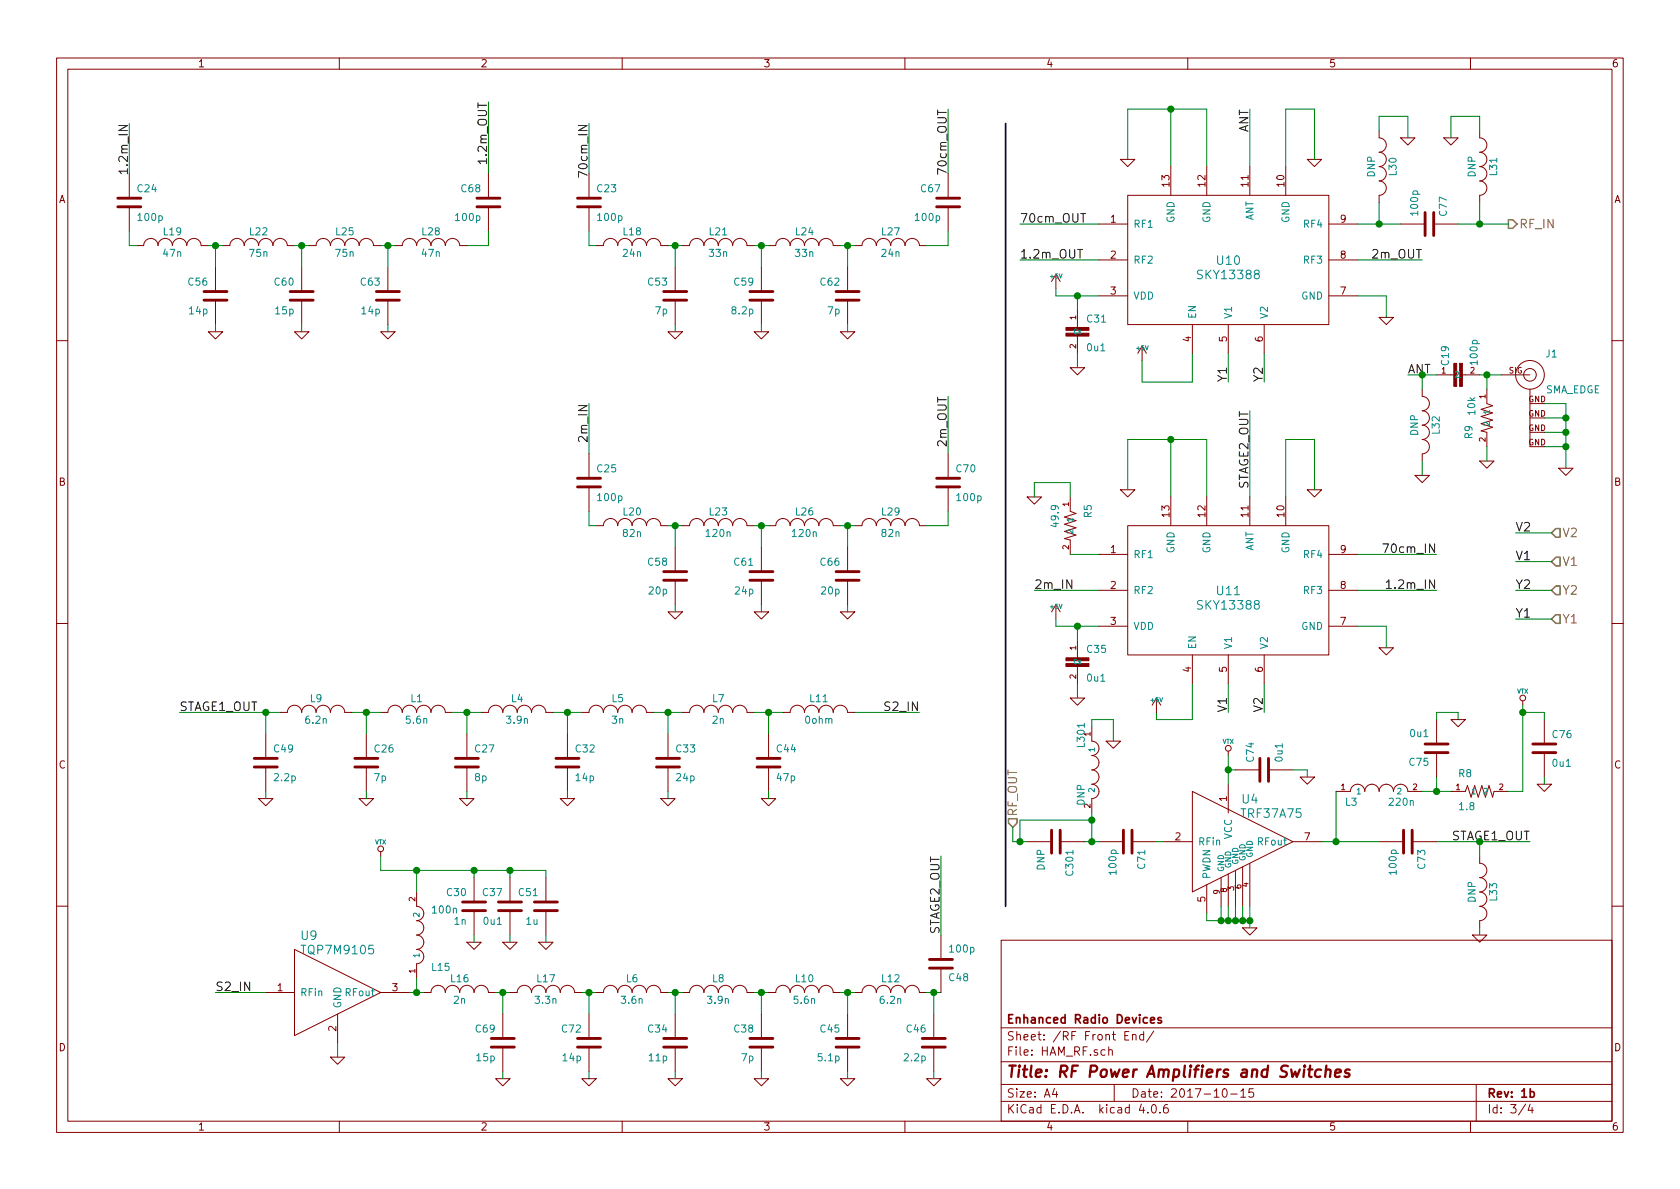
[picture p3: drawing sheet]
<svg xmlns="http://www.w3.org/2000/svg" width="297mm" height="210mm" viewBox="0 0 297 210" stroke-linecap="round" stroke-linejoin="round" font-family="sans-serif">
<g fill="none" stroke="#840000" stroke-width=".18">
<path d="M10 10.3h277v189.9h-277zM12 12.2h273v186.1h-273zM60 10.3v1.9M110 10.3v1.9M160 10.3v1.9M210 10.3v1.9M260 10.3v1.9M22.9 30.7v4.3M22.9 36.6v4.3M86.4 30.7v4.3M86.4 36.6v4.3M104.1 30.7v4.3"/>
<path d="M104.1 36.6v4.3M167.6 30.7v4.3M167.6 36.6v4.3M194.3 39.6h5.1M198.1 28.2h2.6l-1.3 1.3zM199.4 34.5h35.5v22.9h-35.5zM207 29.5v5M213.4 29.5v5M221 29.5v5M227.3 29.5v5M231.1 28.2h2.6l-1.3 1.3zM234.9 39.6h5.1"/>
<path d="M243.8 23.1v1.3a1.27 1.27 0 0 1 1.3 1.2 1.27 1.27 0 0 1-1.3 1.3 1.27 1.27 0 0 1 1.3 1.3 1.27 1.27 0 0 1-1.3 1.3 1.27 1.27 0 0 1 1.3 1.2 1.27 1.27 0 0 1-1.3 1.3 1.27 1.27 0 0 1 1.3 1.3 1.27 1.27 0 0 1-1.3 1.2v1.3M247.6 24.4h2.6l-1.3 1.2zM247.6 39.6h4.4M253.5 39.6h4.3M255.3 24.4h2.5l-1.3 1.2zM261.6 23.1v1.3a1.27 1.27 0 0 1 1.3 1.2 1.27 1.27 0 0 1-1.3 1.3 1.27 1.27 0 0 1 1.3 1.3 1.27 1.27 0 0 1-1.3 1.3 1.27 1.27 0 0 1 1.3 1.2 1.27 1.27 0 0 1-1.3 1.3 1.27 1.27 0 0 1 1.3 1.3 1.27 1.27 0 0 1-1.3 1.2v1.3M24.1 43.4h1.3a1.27 1.27 0 0 1 1.3-1.2 1.27 1.27 0 0 1 1.2 1.2 1.27 1.27 0 0 1 1.3-1.2 1.27 1.27 0 0 1 1.3 1.2 1.27 1.27 0 0 1 1.2-1.2 1.27 1.27 0 0 1 1.3 1.2 1.27 1.27 0 0 1 1.3-1.2 1.27 1.27 0 0 1 1.3 1.2h1.2M36.8 58.7h2.6l-1.3 1.2zM38.1 47.2v4.4M38.1 53.1v4.3M39.4 43.4h1.2a1.27 1.27 0 0 1 1.3-1.2 1.27 1.27 0 0 1 1.3 1.2 1.27 1.27 0 0 1 1.2-1.2 1.27 1.27 0 0 1 1.3 1.2 1.27 1.27 0 0 1 1.3-1.2 1.27 1.27 0 0 1 1.3 1.2 1.27 1.27 0 0 1 1.2-1.2 1.27 1.27 0 0 1 1.3 1.2h1.3M52.1 58.7h2.5l-1.3 1.2z"/>
<path d="M53.3 47.2v4.4M53.3 53.1v4.3M54.6 43.4h1.3a1.27 1.27 0 0 1 1.2-1.2 1.27 1.27 0 0 1 1.3 1.2 1.27 1.27 0 0 1 1.3-1.2 1.27 1.27 0 0 1 1.3 1.2 1.27 1.27 0 0 1 1.2-1.2 1.27 1.27 0 0 1 1.3 1.2 1.27 1.27 0 0 1 1.3-1.2 1.27 1.27 0 0 1 1.2 1.2h1.3M67.3 58.7h2.5l-1.2 1.2zM68.6 47.2v4.4M68.6 53.1v4.3M69.8 43.4h1.3a1.27 1.27 0 0 1 1.3-1.2 1.27 1.27 0 0 1 1.3 1.2 1.27 1.27 0 0 1 1.2-1.2 1.27 1.27 0 0 1 1.3 1.2 1.27 1.27 0 0 1 1.3-1.2 1.27 1.27 0 0 1 1.2 1.2 1.27 1.27 0 0 1 1.3-1.2 1.27 1.27 0 0 1 1.3 1.2h1.2M105.4 43.4h1.3a1.27 1.27 0 0 1 1.2-1.2 1.27 1.27 0 0 1 1.3 1.2 1.27 1.27 0 0 1 1.3-1.2 1.27 1.27 0 0 1 1.3 1.2 1.27 1.27 0 0 1 1.2-1.2 1.27 1.27 0 0 1 1.3 1.2 1.27 1.27 0 0 1 1.3-1.2 1.27 1.27 0 0 1 1.2 1.2h1.3M118.1 58.7h2.5l-1.2 1.2zM119.4 47.2v4.4M119.4 53.1v4.3M120.6 43.4h1.3a1.27 1.27 0 0 1 1.3-1.2 1.27 1.27 0 0 1 1.3 1.2 1.27 1.27 0 0 1 1.2-1.2 1.27 1.27 0 0 1 1.3 1.2 1.27 1.27 0 0 1 1.3-1.2 1.27 1.27 0 0 1 1.2 1.2 1.27 1.27 0 0 1 1.3-1.2 1.27 1.27 0 0 1 1.3 1.2h1.2"/>
<path d="M133.3 58.7h2.6l-1.3 1.2zM134.6 47.2v4.4M134.6 53.1v4.3M135.9 43.4h1.3a1.27 1.27 0 0 1 1.2-1.2 1.27 1.27 0 0 1 1.3 1.2 1.27 1.27 0 0 1 1.3-1.2 1.27 1.27 0 0 1 1.2 1.2 1.27 1.27 0 0 1 1.3-1.2 1.27 1.27 0 0 1 1.3 1.2 1.27 1.27 0 0 1 1.2-1.2 1.27 1.27 0 0 1 1.3 1.2h1.3M148.6 58.7h2.5l-1.2 1.2zM149.9 47.2v4.4M149.9 53.1v4.3M151.1 43.4h1.3a1.27 1.27 0 0 1 1.3-1.2 1.27 1.27 0 0 1 1.2 1.2 1.27 1.27 0 0 1 1.3-1.2 1.27 1.27 0 0 1 1.3 1.2 1.27 1.27 0 0 1 1.2-1.2 1.27 1.27 0 0 1 1.3 1.2 1.27 1.27 0 0 1 1.3-1.2 1.27 1.27 0 0 1 1.3 1.2h1.2M186.7 48.5l-.8 1.3M186.7 48.5v2.5M186.7 48.5l.8 1.3M190.5 54.9v3"/>
<path d="M190.5 59.4v3.1M194.3 46h5.1M194.3 52.3h5.1M210.8 57.4v5.1M217.2 57.4v5.1M223.5 57.4v5.1M234.9 46h5.1M234.9 52.3h5.1M243.8 56.1h2.6l-1.3 1.3zM10 60.2h2M189.2 65h2.6l-1.3 1.3zM201.9 61.2l-.7 1.3"/>
<path d="M201.9 61.2v2.5M201.9 61.2l.8 1.3M251.5 68.8v1.3a1.27 1.27 0 0 1 1.2 1.3 1.27 1.27 0 0 1-1.2 1.2 1.27 1.27 0 0 1 1.2 1.3 1.27 1.27 0 0 1-1.2 1.3 1.27 1.27 0 0 1 1.2 1.2 1.27 1.27 0 0 1-1.2 1.3 1.27 1.27 0 0 1 1.2 1.3 1.27 1.27 0 0 1-1.2 1.3v1.2M254 66.3h3M258.6 66.3h3M262.9 68.8v2.6l1 .3-2 .7 2 .6-2 .7 2 .6-2 .6 2 .7-2 .6 1 .2v2.6M265.4 66.3h5.1M270.5 68.8v10.2h2.5M270.5 76.4h2.5M270.5 73.9h2.5M270.5 71.4h2.5M285 60.2h2"/>
<path d="M104.1 80.3v4.3M104.1 86.1v4.3M105.4 93h1.3a1.27 1.27 0 0 1 1.2-1.3 1.27 1.27 0 0 1 1.3 1.3 1.27 1.27 0 0 1 1.3-1.3 1.27 1.27 0 0 1 1.3 1.3 1.27 1.27 0 0 1 1.2-1.3 1.27 1.27 0 0 1 1.3 1.3 1.27 1.27 0 0 1 1.3-1.3 1.27 1.27 0 0 1 1.2 1.3h1.3M119.4 96.8v4.3M120.6 93h1.3a1.27 1.27 0 0 1 1.3-1.3 1.27 1.27 0 0 1 1.3 1.3 1.27 1.27 0 0 1 1.2-1.3 1.27 1.27 0 0 1 1.3 1.3 1.27 1.27 0 0 1 1.3-1.3 1.27 1.27 0 0 1 1.2 1.3 1.27 1.27 0 0 1 1.3-1.3 1.27 1.27 0 0 1 1.3 1.3h1.2M134.6 96.8v4.3M135.9 93h1.3a1.27 1.27 0 0 1 1.2-1.3 1.27 1.27 0 0 1 1.3 1.3 1.27 1.27 0 0 1 1.3-1.3 1.27 1.27 0 0 1 1.2 1.3 1.27 1.27 0 0 1 1.3-1.3 1.27 1.27 0 0 1 1.3 1.3 1.27 1.27 0 0 1 1.2-1.3 1.27 1.27 0 0 1 1.3 1.3h1.3M149.9 96.8v4.3M151.1 93h1.3a1.27 1.27 0 0 1 1.3-1.3 1.27 1.27 0 0 1 1.2 1.3 1.27 1.27 0 0 1 1.3-1.3 1.27 1.27 0 0 1 1.3 1.3 1.27 1.27 0 0 1 1.2-1.3 1.27 1.27 0 0 1 1.3 1.3 1.27 1.27 0 0 1 1.3-1.3 1.27 1.27 0 0 1 1.3 1.3h1.2M167.6 80.3v4.3M167.6 86.1v4.3M181.6 87.9h2.5l-1.2 1.2z"/>
<path d="M189.2 87.9v2.5l1 .4-2 .6 2 .7-2 .6 2 .6-2 .7 2 .6-2 .6 1 .3v2.5M194.3 98h5.1M198.1 86.6h2.6l-1.3 1.3zM199.4 93h35.5v22.8h-35.5zM207 87.9v5.1M213.4 87.9v5.1M221 87.9v5.1M227.3 87.9v5.1M231.1 86.6h2.6l-1.3 1.3zM234.9 98h5.1M250.2 84.1h2.5l-1.2 1.2zM261.6 81.5h2.6l-1.3 1.3z"/>
<path d="M275.6 82.8h2.5l-1.2 1.3zM10 110.3h2M118.1 108.2h2.5l-1.2 1.3zM119.4 102.6v4.3M133.3 108.2h2.6l-1.3 1.3zM134.6 102.6v4.3M148.6 108.2h2.5l-1.2 1.3zM149.9 102.6v4.3M186.7 106.9v2.6M186.7 106.9l-.8 1.3M186.7 106.9l.8 1.3M190.5 113.3v3"/>
<path d="M190.5 117.9v3M194.3 104.4h5.1M194.3 110.7h5.1M210.8 115.8v5.1M217.2 115.8v5.1M223.5 115.8v5.1M234.9 104.4h5.1M234.9 110.7h5.1M243.8 114.5h2.6l-1.3 1.3zM285 110.3h2M47 129.8v4.3M47 135.6v4.3"/>
<path d="M49.5 126h1.3a1.27 1.27 0 0 1 1.3-1.3 1.27 1.27 0 0 1 1.2 1.3 1.27 1.27 0 0 1 1.3-1.3 1.27 1.27 0 0 1 1.3 1.3 1.27 1.27 0 0 1 1.2-1.3 1.27 1.27 0 0 1 1.3 1.3 1.27 1.27 0 0 1 1.3-1.3 1.27 1.27 0 0 1 1.3 1.3h1.2M64.8 129.8v4.3M64.8 135.6v4.3M67.3 126h1.3a1.27 1.27 0 0 1 1.2-1.3 1.27 1.27 0 0 1 1.3 1.3 1.27 1.27 0 0 1 1.3-1.3 1.27 1.27 0 0 1 1.3 1.3 1.27 1.27 0 0 1 1.2-1.3 1.27 1.27 0 0 1 1.3 1.3 1.27 1.27 0 0 1 1.3-1.3 1.27 1.27 0 0 1 1.2 1.3h1.3M82.5 129.8v4.3M82.5 135.6v4.3M85.1 126h1.3a1.27 1.27 0 0 1 1.2-1.3 1.27 1.27 0 0 1 1.3 1.3 1.27 1.27 0 0 1 1.3-1.3 1.27 1.27 0 0 1 1.2 1.3 1.27 1.27 0 0 1 1.3-1.3 1.27 1.27 0 0 1 1.3 1.3 1.27 1.27 0 0 1 1.2-1.3 1.27 1.27 0 0 1 1.3 1.3h1.3M100.3 129.8v4.3M100.3 135.6v4.3M102.9 126h1.2a1.27 1.27 0 0 1 1.3-1.3 1.27 1.27 0 0 1 1.3 1.3 1.27 1.27 0 0 1 1.2-1.3 1.27 1.27 0 0 1 1.3 1.3 1.27 1.27 0 0 1 1.3-1.3 1.27 1.27 0 0 1 1.3 1.3 1.27 1.27 0 0 1 1.2-1.3 1.27 1.27 0 0 1 1.3 1.3h1.3M118.1 129.8v4.3M118.1 135.6v4.3"/>
<path d="M120.6 126h1.3a1.27 1.27 0 0 1 1.3-1.3 1.27 1.27 0 0 1 1.3 1.3 1.27 1.27 0 0 1 1.2-1.3 1.27 1.27 0 0 1 1.3 1.3 1.27 1.27 0 0 1 1.3-1.3 1.27 1.27 0 0 1 1.2 1.3 1.27 1.27 0 0 1 1.3-1.3 1.27 1.27 0 0 1 1.3 1.3h1.2M135.9 129.8v4.3M135.9 135.6v4.3M138.4 126h1.3a1.27 1.27 0 0 1 1.3-1.3 1.27 1.27 0 0 1 1.2 1.3 1.27 1.27 0 0 1 1.3-1.3 1.27 1.27 0 0 1 1.3 1.3 1.27 1.27 0 0 1 1.2-1.3 1.27 1.27 0 0 1 1.3 1.3 1.27 1.27 0 0 1 1.3-1.3 1.27 1.27 0 0 1 1.3 1.3h1.2M189.2 123.4h2.6l-1.3 1.3zM193 128.5v2.6a1.27 1.27 0 0 1 1.3 1.2 1.27 1.27 0 0 1-1.3 1.3 1.27 1.27 0 0 1 1.3 1.3 1.27 1.27 0 0 1-1.3 1.2 1.27 1.27 0 0 1 1.3 1.3 1.27 1.27 0 0 1-1.3 1.3 1.27 1.27 0 0 1 1.3 1.2 1.27 1.27 0 0 1-1.3 1.3v2.6M195.6 131.1h2.5l-1.3 1.2zM204.5 123.4l-.8 1.3M204.5 123.4v2.6M204.5 123.4l.7 1.3M210.8 139.9l17.8 8.9-17.8 8.9zM217.2 132.8v.8"/>
<path d="M217.2 138.7v5.1M218.4 136.1h4.4M224.3 136.1h4.3M229.9 137.4h2.5l-1.3 1.3zM236.2 139.9h2.6a1.27 1.27 0 0 1 1.2-1.2 1.27 1.27 0 0 1 1.3 1.2 1.27 1.27 0 0 1 1.3-1.2 1.27 1.27 0 0 1 1.2 1.2 1.27 1.27 0 0 1 1.3-1.2 1.27 1.27 0 0 1 1.3 1.2 1.27 1.27 0 0 1 1.2-1.2 1.27 1.27 0 0 1 1.3 1.2h2.6M254 127.2v4.4M254 133.1v4.3M256.5 127.2h2.6l-1.3 1.3zM256.5 139.9h2.6l.4-1 .6 2.1 .6-2.1 .7 2.1 .6-2.1 .6 2.1 .7-2.1 .6 2.1 .3-1.1h2.5M269.2 123.9v.8M271.8 138.7h2.5l-1.3 1.2zM273 127.2v4.4"/>
<path d="M273 133.1v4.3M45.7 141.2h2.6l-1.3 1.3zM63.5 141.2h2.5l-1.2 1.3zM67.3 150.6v.8M73.7 157.7v2.6a1.27 1.27 0 0 1 1.2 1.2 1.27 1.27 0 0 1-1.2 1.3 1.27 1.27 0 0 1 1.2 1.3 1.27 1.27 0 0 1-1.2 1.2 1.27 1.27 0 0 1 1.2 1.3 1.27 1.27 0 0 1-1.2 1.3 1.27 1.27 0 0 1 1.2 1.3 1.27 1.27 0 0 1-1.2 1.2v2.6M81.3 141.2h2.5l-1.3 1.3zM83.8 155.2v4.3M90.2 155.2v4.3M96.5 155.2v4.3M99.1 141.2h2.5l-1.3 1.3zM116.8 141.2h2.6l-1.3 1.3zM134.6 141.2h2.6l-1.3 1.3z"/>
<path d="M181.6 148.8h4.3M187.5 148.8h4.3M194.3 148.8h4.3M200.2 148.8h4.3M205.7 148.8h5.1M213.4 156.5v5M215.9 155.2v5.1M217.2 154.6v5.7M218.4 153.9v6.4M219.7 153.3v7M221 152.7v7.6M228.6 148.8h5.1"/>
<path d="M243.8 148.8h4.4M249.7 148.8h4.3M261.6 151.4v1.2a1.27 1.27 0 0 1 1.3 1.3 1.27 1.27 0 0 1-1.3 1.3 1.27 1.27 0 0 1 1.3 1.3 1.27 1.27 0 0 1-1.3 1.2 1.27 1.27 0 0 1 1.3 1.3 1.27 1.27 0 0 1-1.3 1.3 1.27 1.27 0 0 1 1.3 1.2 1.27 1.27 0 0 1-1.3 1.3v1.3M10 160.2h2M47 175.5h5.1M52.1 167.9l15.2 7.6-15.2 7.6zM59.7 179.3v5.1M67.3 175.5h5.1M74.9 175.5h1.3a1.27 1.27 0 0 1 1.3-1.3 1.27 1.27 0 0 1 1.2 1.3 1.27 1.27 0 0 1 1.3-1.3 1.27 1.27 0 0 1 1.3 1.3 1.27 1.27 0 0 1 1.2-1.3 1.27 1.27 0 0 1 1.3 1.3 1.27 1.27 0 0 1 1.3-1.3 1.27 1.27 0 0 1 1.3 1.3h1.2M82.5 166.6h2.6l-1.3 1.3zM83.8 161v4.3M88.9 166.6h2.5l-1.2 1.3z"/>
<path d="M88.9 179.3v4.3M90.2 175.5h1.2a1.27 1.27 0 0 1 1.3-1.3 1.27 1.27 0 0 1 1.3 1.3 1.27 1.27 0 0 1 1.2-1.3 1.27 1.27 0 0 1 1.3 1.3 1.27 1.27 0 0 1 1.3-1.3 1.27 1.27 0 0 1 1.3 1.3 1.27 1.27 0 0 1 1.2-1.3 1.27 1.27 0 0 1 1.3 1.3h1.3M90.2 161v4.3M95.2 166.6h2.6l-1.3 1.3zM96.5 161v4.3M104.1 179.3v4.3M105.4 175.5h1.3a1.27 1.27 0 0 1 1.2-1.3 1.27 1.27 0 0 1 1.3 1.3 1.27 1.27 0 0 1 1.3-1.3 1.27 1.27 0 0 1 1.3 1.3 1.27 1.27 0 0 1 1.2-1.3 1.27 1.27 0 0 1 1.3 1.3 1.27 1.27 0 0 1 1.3-1.3 1.27 1.27 0 0 1 1.2 1.3h1.3M119.4 179.3v4.3M120.6 175.5h1.3a1.27 1.27 0 0 1 1.3-1.3 1.27 1.27 0 0 1 1.3 1.3 1.27 1.27 0 0 1 1.2-1.3 1.27 1.27 0 0 1 1.3 1.3 1.27 1.27 0 0 1 1.3-1.3 1.27 1.27 0 0 1 1.2 1.3 1.27 1.27 0 0 1 1.3-1.3 1.27 1.27 0 0 1 1.3 1.3h1.2M134.6 179.3v4.3M135.9 175.5h1.3a1.27 1.27 0 0 1 1.2-1.3 1.27 1.27 0 0 1 1.3 1.3 1.27 1.27 0 0 1 1.3-1.3 1.27 1.27 0 0 1 1.2 1.3 1.27 1.27 0 0 1 1.3-1.3 1.27 1.27 0 0 1 1.3 1.3 1.27 1.27 0 0 1 1.2-1.3 1.27 1.27 0 0 1 1.3 1.3h1.3M149.9 179.3v4.3"/>
<path d="M151.1 175.5h1.3a1.27 1.27 0 0 1 1.3-1.3 1.27 1.27 0 0 1 1.2 1.3 1.27 1.27 0 0 1 1.3-1.3 1.27 1.27 0 0 1 1.3 1.3 1.27 1.27 0 0 1 1.2-1.3 1.27 1.27 0 0 1 1.3 1.3 1.27 1.27 0 0 1 1.3-1.3 1.27 1.27 0 0 1 1.3 1.3h1.2M165.1 179.3v4.3M166.4 165.3v4.4M166.4 171.2v4.3M177 166.3h108v32h-108zM219.7 164.1h2.5l-1.2 1.2zM260.3 165.3h2.6l-1.3 1.3zM285 160.2h2M58.4 186.9h2.6l-1.3 1.3zM60 198.3v1.9M87.6 190.7h2.6l-1.3 1.3zM88.9 185.2v4.3"/>
<path d="M102.9 190.7h2.5l-1.3 1.3zM104.1 185.2v4.3M110 198.3v1.9M118.1 190.7h2.5l-1.2 1.3zM119.4 185.2v4.3M133.3 190.7h2.6l-1.3 1.3zM134.6 185.2v4.3M148.6 190.7h2.5l-1.2 1.3zM149.9 185.2v4.3M160 198.3v1.9M163.8 190.7h2.6l-1.3 1.3zM165.1 185.2v4.3"/>
<path d="M177 194.8h108M177 191.8h108M177 187.8h108M177 181.8h108M186.4 192.5l-.3 1h.9M186.8 193v1M196 185.7l.2-.1 .4 .1 .1 .9M196 185.1v1.5M197 191.8v3M198.9 183.1h.5M199.6 182.4h-.7v1.5h.7M200.2 183.1l.2-.2 .4 .1 .1 .9"/>
<path d="M200.2 182.9v1M201.8 195.2l-.4 1.1h1M202.2 183l-.4-.1-.3 .3 .1 .6 .2 .1 .4-.1M202.2 182.4v1.5M202.9 196.7v.1M203.8 195.4l.1-.1a.81 .81 0 0 1 .6 .6 .81 .81 0 0 1-.3 .8l-.1 .1a.8 .8 0 0 1-.6-.6 .8 .8 0 0 1 .3-.8zM204 182.3l-1.3 2M205.1 196.7v.1M206.4 195.3a.59 .59 0 0 0-.7 .7l.1 .7 .2 .1 .5-.1 .1-.5-.2-.2-.4-.1-.3 .3M210 198.3v1.9M216.3 192.7l.2-.2a.81 .81 0 0 1 .6 .6 .81 .81 0 0 1-.3 .8l-.2 .1a.79 .79 0 0 1-.3-1.3zM217.6 193.5h1.1"/>
<path d="M219.4 193l.4-.5v1.5M219.4 194h.8M221.6 192.5h-.7l-.1 .7 .2-.1 .5 .1 .2 .2-.1 .5-.2 .1-.6-.1M260 198.3v1.9M261 191.8v6.5M269.7 195.2l-1.2 2M270.5 195.2l-.3 1.1h.9M270.9 195.8v1"/>
<circle cx="270.5" cy="66.3" r="2.54"/>
<circle cx="270.5" cy="66.3" r="1.12"/>
<circle cx="217.2" cy="132.3" r=".51"/>
<circle cx="269.2" cy="123.4" r=".51"/>
<circle cx="67.3" cy="150.1" r=".51"/>
</g>
<path d="M203.4 180.4l.7-.1v-.3l-.4-.1-.3 .2 .1 .7h.6M205.3 180a.37 .37 0 0 0-.6 .1l.1 .3 .5 .1 .1 .1-.2 .3-.5-.1M270.6 193.1l.4-.1 .3 .3-.2 .6h-.5" fill="none" stroke="#840000" stroke-width=".3"/>
<path d="M233.6 189.2a.7 .7 0 0 0-1 .3v.8l.2 .1 .6-.1M234.4 189.3a.52 .52 0 0 1 .9 .1l-.1 1M234.5 188.4l-.2 2M236.1 189.8l1-.2-.1-.4h-.8l-.2 1 .3 .2 .6-.1M238.6 189.2l-.4-.1-.4 .4 .3 .3 .4 .1 .1 .3-.1 .1-.2 .1-.6-.1" fill="none" stroke="#840000" stroke-width=".41"/>
<path d="M266.7 38.9h.8l.7 .7-.7 .8h-.8zM274.3 99.3l.8-.8h.7v1.6h-.7zM274.3 94.2l.8-.7h.7v1.5h-.7zM275.1 108.7h.7v1.5h-.7l-.8-.7zM275.1 103.6h.7v1.6h-.7l-.8-.8zM178.3 144.8h1.5v.7l-.7 .8-.8-.8z" fill="none" stroke="#848400" stroke-width=".25"/>
<g fill="#008400" stroke="#008400" stroke-width=".25">
<circle cx="276.9" cy="76.4" r=".51"/>
<circle cx="276.9" cy="73.9" r=".51"/>
<circle cx="276.9" cy="79" r=".51"/>
<circle cx="236.2" cy="148.8" r=".51"/>
<circle cx="47" cy="126" r=".51"/>
<circle cx="104.1" cy="175.5" r=".51"/>
<circle cx="88.9" cy="175.5" r=".51"/>
<circle cx="73.7" cy="153.9" r=".51"/>
<circle cx="73.7" cy="175.5" r=".51"/>
<circle cx="207" cy="19.3" r=".51"/>
<circle cx="190.5" cy="52.3" r=".51"/>
<circle cx="190.5" cy="110.7" r=".51"/>
<circle cx="207" cy="77.7" r=".51"/>
<circle cx="134.6" cy="43.4" r=".51"/>
<circle cx="149.9" cy="43.4" r=".51"/>
<circle cx="119.4" cy="43.4" r=".51"/>
<circle cx="83.8" cy="153.9" r=".51"/>
<circle cx="90.2" cy="153.9" r=".51"/>
<circle cx="53.3" cy="43.4" r=".51"/>
<circle cx="68.6" cy="43.4" r=".51"/>
<circle cx="38.1" cy="43.4" r=".51"/>
<circle cx="134.6" cy="93" r=".51"/>
<circle cx="149.9" cy="93" r=".51"/>
<circle cx="119.4" cy="93" r=".51"/>
<circle cx="217.2" cy="136.1" r=".51"/>
<circle cx="254" cy="139.9" r=".51"/>
<circle cx="269.2" cy="126" r=".51"/>
<circle cx="243.8" cy="39.6" r=".51"/>
<circle cx="261.6" cy="39.6" r=".51"/>
<circle cx="251.5" cy="66.3" r=".51"/>
<circle cx="262.9" cy="66.3" r=".51"/>
<circle cx="221" cy="162.8" r=".51"/>
<circle cx="215.9" cy="162.8" r=".51"/>
<circle cx="217.2" cy="162.8" r=".51"/>
<circle cx="218.4" cy="162.8" r=".51"/>
<circle cx="219.7" cy="162.8" r=".51"/>
<circle cx="180.3" cy="148.8" r=".51"/>
<circle cx="193" cy="148.8" r=".51"/>
<circle cx="193" cy="145" r=".51"/>
<circle cx="134.6" cy="175.5" r=".51"/>
<circle cx="119.4" cy="175.5" r=".51"/>
<circle cx="165.1" cy="175.5" r=".51"/>
<circle cx="149.9" cy="175.5" r=".51"/>
<circle cx="64.8" cy="126" r=".51"/>
<circle cx="82.6" cy="126" r=".51"/>
<circle cx="100.3" cy="126" r=".51"/>
<circle cx="118.1" cy="126" r=".51"/>
<circle cx="135.9" cy="126" r=".51"/>
</g>
<g fill="none" stroke="#008400" stroke-width=".18">
<path d="M86.4 18v12.7M167.6 19.3v11.4M207 19.3v10.2M221 19.3v10.2M22.9 21.8v8.9M104.1 21.8v8.9M180.3 39.6h14M199.4 28.2v-8.9h14v10.2M232.4 28.2v-8.9h-5.1v10.2M240 39.6h7.6M243.8 23.1v-2.5h5.1v3.8M243.8 35.8v3.8"/>
<path d="M257.8 39.6h8.9M261.6 23.1v-2.5h-5.1v3.8M261.6 35.8v3.8M22.9 40.9v2.5h1.2M36.8 43.4h2.6M38.1 43.4v3.8M38.1 57.4v1.3M52.1 43.4h2.5M53.3 43.4v3.8M53.3 57.4v1.3M67.3 43.4h2.5M68.6 43.4v3.8"/>
<path d="M68.6 57.4v1.3M86.4 40.9v2.5h-3.9M104.1 40.9v2.5h1.3M118.1 43.4h2.5M119.4 43.4v3.8M119.4 57.4v1.3M133.3 43.4h2.6M134.6 43.4v3.8M134.6 57.4v1.3M148.6 43.4h2.5M149.9 43.4v3.8M149.9 57.4v1.3"/>
<path d="M167.6 40.9v2.5h-3.8M180.3 46h14M186.7 51v1.3h7.6M190.5 52.3v2.6M240 46h11.5M240 52.3h5.1v3.8M104.1 71.4v8.9M167.6 70.1v10.2M190.5 62.5v2.5M207 77.7v10.2M210.8 62.5v5.1h-8.9v-3.9M217.2 62.5v5.1"/>
<path d="M221 72.6v15.3M223.5 62.5v5.1M248.9 66.3h5.1M251.5 66.3v2.5M261.6 66.3h3.8M262.9 66.3v2.5M262.9 79v2.5M273 76.4h3.9M273 71.4h3.9v11.4M273 73.9h3.9M273 79h3.9M104.1 90.4v2.6h1.3"/>
<path d="M118.1 93h2.5M119.4 93v3.8M133.3 93h2.6M134.6 93v3.8M148.6 93h2.5M149.9 93v3.8M167.6 90.4v2.6h-3.8M182.9 87.9v-2.6h6.3v2.6M189.2 98h5.1M199.4 86.6v-8.9h14v10.2M232.4 86.6v-8.9h-5.1v10.2M240 98h14"/>
<path d="M251.5 81.5v2.6M268 94.2h6.3M268 99.3h6.3M119.4 106.9v1.3M134.6 106.9v1.3M149.9 106.9v1.3M182.9 104.4h11.4M186.7 109.5v1.2h7.6M190.5 110.7v2.6M240 110.7h5.1v3.8M240 104.4h14M268 104.4h6.3"/>
<path d="M268 109.5h6.3M31.7 126h17.8M47 126v3.8M47 139.9v1.3M62.2 126h5.1M64.8 126v3.8M64.8 139.9v1.3M80 126h5.1M82.5 126v3.8M82.5 139.9v1.3M97.8 126h5.1M100.3 126v3.8"/>
<path d="M100.3 139.9v1.3M115.6 126h5M118.1 126v3.8M118.1 139.9v1.3M133.3 126h5.1M135.9 126v3.8M135.9 139.9v1.3M151.1 126h11.5M190.5 120.9v2.5M193 128.5v-1.3h3.8v3.9M210.8 120.9v6.3h-6.3v-1.2M217.2 120.9v5.1"/>
<path d="M217.2 133.6v5.1M217.2 136.1h1.2M223.5 120.9v5.1M228.6 136.1h2.5v1.3M236.2 139.9v8.9M251.5 139.9h5M254 127.2v-1.2h3.8v1.2M254 137.4v2.5M269.2 126h3.8v1.2M269.2 124.7v15.2h-2.5M273 137.4v1.3M67.3 151.4v2.5h29.2v1.3"/>
<path d="M73.7 153.9v3.8M83.8 153.9v1.3M90.2 153.9v1.3M166.4 151.4v13.9M179.1 146.3v2.5h2.5M191.8 148.8h2.5M193 145h-12.7v3.8M193 143.8v5M204.5 148.8h1.2M233.7 148.8h10.1M254 148.8h16.5M261.6 148.8v2.6"/>
<path d="M38.1 175.5h8.9M72.4 175.5h2.5M73.7 173v2.5M83.8 165.3v1.3M87.6 175.5h2.6M88.9 175.5v3.8M90.2 165.3v1.3M96.5 165.3v1.3M102.9 175.5h2.5M104.1 175.5v3.8M118.1 175.5h2.5M119.4 175.5v3.8"/>
<path d="M133.3 175.5h2.6M134.6 175.5v3.8M148.6 175.5h2.5M149.9 175.5v3.8M163.8 175.5h2.6M165.1 175.5v3.8M213.4 161.5v1.3h7.6M215.9 160.3v2.5M217.2 160.3v2.5M218.4 160.3v2.5M219.7 160.3v2.5M221 160.3v3.8"/>
<path d="M261.6 164.1v1.2M59.7 184.4v2.5M88.9 189.5v1.2M104.1 189.5v1.2M119.4 189.5v1.2M134.6 189.5v1.2M149.9 189.5v1.2M165.1 189.5v1.2"/>
</g>
<g fill="#840000" stroke="#840000" stroke-width=".18">
<path d="M258.1 64.3h.5v4h-.5z"/>
<path d="M257 64.3h.6v4h-.6z"/>
<path d="M188.5 58.9h4v.5h-4z"/>
<path d="M188.5 57.9h4v.5h-4z"/>
<path d="M188.5 117.3h4v.6h-4z"/>
<path d="M188.5 116.3h4v.5h-4z"/>
</g>
<g fill="none" stroke="#840000" stroke-width=".51">
<path d="M20.8 36.6h4.1M20.8 35h4.1M84.3 36.6h4.1M84.3 35h4.1M102.1 36.6h4.1M102.1 35h4.1M165.6 36.6h4.1M165.6 35h4.1M252 37.6v4.1M253.5 37.6v4.1M36.1 53.1h4M36.1 51.6h4"/>
<path d="M51.3 53.1h4.1M51.3 51.6h4.1M66.5 53.1h4.1M66.5 51.6h4.1M117.3 53.1h4.1M117.3 51.6h4.1M132.6 53.1h4.1M132.6 51.6h4.1M147.8 53.1h4.1M147.8 51.6h4.1M102.1 86.1h4.1M102.1 84.6h4.1"/>
<path d="M165.6 86.1h4.1M165.6 84.6h4.1M117.3 102.6h4.1M117.3 101.1h4.1M132.6 102.6h4.1M132.6 101.1h4.1M147.8 102.6h4.1M147.8 101.1h4.1M45 135.6h4M45 134.1h4M62.7 135.6h4.1M62.7 134.1h4.1"/>
<path d="M80.5 135.6h4.1M80.5 134.1h4.1M98.3 135.6h4.1M98.3 134.1h4.1M116.1 135.6h4M116.1 134.1h4M133.9 135.6h4M133.9 134.1h4M222.8 134.1v4.1M224.3 134.1v4.1M252 131.6h4M252 133.1h4"/>
<path d="M271 131.6h4.1M271 133.1h4.1M81.8 159.5h4.1M88.1 159.5h4.1M94.5 159.5h4.1M185.9 146.8v4.1M187.5 146.8v4.1M198.6 146.8v4.1M200.2 146.8v4.1M248.2 146.8v4.1M249.7 146.8v4.1M81.8 161h4.1"/>
<path d="M88.1 161h4.1M94.5 161h4.1M164.3 169.7h4.1M164.3 171.2h4.1M86.9 185.2h4M86.9 183.6h4M102.1 185.2h4.1M102.1 183.6h4.1M117.3 185.2h4.1M117.3 183.6h4.1M132.6 185.2h4.1M132.6 183.6h4.1"/>
<path d="M147.8 185.2h4.1M147.8 183.6h4.1M163.1 185.2h4M163.1 183.6h4"/>
</g>
<path d="M177.8 21.8v138.5" fill="none" stroke="#000084" stroke-width=".3"/>
<path d="M22.5 30.3h-1.5l.4 .4M22.5 29.8v.9M103.8 31l-1.5-.7v1M191.1 37.8h.8M244.5 96.2h1l-.6 1.5M245.1 103l.5-.5v1.6M245.1 104.1h.9" fill="none" stroke="#000" stroke-width=".18"/>
<text font-size="2.8" fill="#840000" x="178" y="190.5">Title: RF Power Amplifiers and Switches</text>
<g font-size="2.1">
<text x="220.7" y="23.7" transform="rotate(-90 220.7 23.7)">ANT</text>
<text x="22.6" y="30" transform="rotate(-90 22.6 30)">1.2m_IN</text>
<text x="86.1" y="28.5" transform="rotate(-90 86.1 28.5)">1.2m_OUT</text>
<text x="103.9" y="30.6" transform="rotate(-90 103.9 30.6)">70cm_IN</text>
<text x="167.4" y="30.4" transform="rotate(-90 167.4 30.4)">70cm_OUT</text>
<text x="180.3" y="39.4">70cm_OUT</text>
<text x="180.3" y="45.7">1.2m_OUT</text>
<text x="242.7" y="45.7">2m_OUT</text>
<text x="216.9" y="67.6" transform="rotate(-90 216.9 67.6)">Y1</text>
<text x="223.3" y="67.6" transform="rotate(-90 223.3 67.6)">Y2</text>
<text x="248.9" y="66">ANT</text>
<text x="103.9" y="77.7" transform="rotate(-90 103.9 77.7)">2m_IN</text>
<text x="167.4" y="78.8" transform="rotate(-90 167.4 78.8)">2m_OUT</text>
<text x="220.7" y="86.8" transform="rotate(-90 220.7 86.8)">STAGE2_OUT</text>
<text x="268" y="94">V2</text>
<text x="245.3" y="97.8">70cm_IN</text>
<text x="268" y="99.1">V1</text>
<text x="182.9" y="104.1">2m_IN</text>
<text x="245.9" y="104.1">1.2m_IN</text>
<text x="268" y="104.1">Y2</text>
<text x="268" y="109.2">Y1</text>
<text x="31.7" y="125.7">STAGE1_OUT</text>
<text x="156.7" y="125.7">S2_IN</text>
<text x="216.9" y="126" transform="rotate(-90 216.9 126)">V1</text>
<text x="223.3" y="126" transform="rotate(-90 223.3 126)">V2</text>
<text x="166.1" y="165.5" transform="rotate(-90 166.1 165.5)">STAGE2_OUT</text>
<text x="38.1" y="175.3">S2_IN</text>
</g>
<g font-size="2.1" fill="#848400">
<text x="268.6" y="40.4">RF_IN</text>
<text x="276.3" y="95">V2</text>
<text x="276.3" y="100.1">V1</text>
<text x="276.3" y="105.2">Y2</text>
<text x="276.3" y="110.2">Y1</text>
<text x="179.8" y="144.4" transform="rotate(-90 179.8 144.4)">RF_OUT</text>
</g>
<g font-size="2.1" fill="#008484">
<text x="215.2" y="46.8">U10</text>
<text x="212" y="49.4">SKY13388</text>
<text x="212" y="107.8">SKY13388</text>
<text x="215.2" y="105.3">U11</text>
<text x="219.6" y="142.1">U4</text>
<text x="219.6" y="144.6">TRF37A75</text>
<text x="53.3" y="166.2">U9</text>
<text x="53.7" y="168.8">TQP7M9105</text>
</g>
<text font-size="2.1" fill="#008400" x="256.4" y="148.6">STAGE1_OUT</text>
<g font-size="2.1" fill="#840000">
<text x="178" y="184">Sheet: /RF Front End/</text>
<text x="178" y="181">Enhanced Radio Devices</text>
<text x="178" y="186.7">File: HAM_RF.sch</text>
<text x="178" y="196.9">KiCad E.D.A. kicad 4.0.6</text>
<text x="178" y="194.1">Size: A4</text>
<text x="200" y="194.1">Date: 2017-10-15</text>
<text x="263" y="194.1">Rev: 1b</text>
<text x="263" y="196.9">Id: 3/4</text>
</g>
<g font-size="1.8" fill="#840000">
<text x="35" y="11.9">1</text>
<text x="85" y="11.9">2</text>
<text x="135" y="11.9">3</text>
<text x="185" y="11.9">4</text>
<text x="235" y="11.9">5</text>
<text x="285" y="11.9">6</text>
<text x="10.4" y="35.9">A</text>
<text x="206.8" y="33" transform="rotate(-90 206.8 33)">13</text>
<text x="213.1" y="33" transform="rotate(-90 213.1 33)">12</text>
<text x="220.7" y="33" transform="rotate(-90 220.7 33)">11</text>
<text x="227.1" y="33" transform="rotate(-90 227.1 33)">10</text>
<text x="285.4" y="35.9">A</text>
<text x="196.4" y="39.4">1</text>
<text x="237" y="39.4">9</text>
<text x="196.4" y="45.7">2</text>
<text x="237" y="45.7">8</text>
<text x="196.4" y="52.1">3</text>
<text x="237" y="52.1">7</text>
<text x="210.6" y="60.4" transform="rotate(-90 210.6 60.4)">4</text>
<text x="216.9" y="60.4" transform="rotate(-90 216.9 60.4)">5</text>
<text x="223.3" y="60.4" transform="rotate(-90 223.3 60.4)">6</text>
<text x="10.4" y="85.9">B</text>
<text x="285.4" y="85.9">B</text>
<text x="206.8" y="91.4" transform="rotate(-90 206.8 91.4)">13</text>
<text x="213.1" y="91.4" transform="rotate(-90 213.1 91.4)">12</text>
<text x="220.7" y="91.4" transform="rotate(-90 220.7 91.4)">11</text>
<text x="227.1" y="91.4" transform="rotate(-90 227.1 91.4)">10</text>
<text x="196.4" y="97.8">1</text>
<text x="237" y="97.8">9</text>
<text x="196.4" y="104.1">2</text>
<text x="237" y="104.1">8</text>
<text x="196.4" y="110.5">3</text>
<text x="237" y="110.5">7</text>
<text x="210.6" y="118.8" transform="rotate(-90 210.6 118.8)">4</text>
<text x="216.9" y="118.8" transform="rotate(-90 216.9 118.8)">5</text>
<text x="223.3" y="118.8" transform="rotate(-90 223.3 118.8)">6</text>
<text x="10.4" y="135.9">C</text>
<text x="285.4" y="135.9">C</text>
<text x="216.9" y="141.7" transform="rotate(-90 216.9 141.7)">1</text>
<text x="207.8" y="148.6">2</text>
<text x="230.7" y="148.6">7</text>
<text x="213.1" y="159.5" transform="rotate(-90 213.1 159.5)">5</text>
<text x="49" y="175.3">1</text>
<text x="69.4" y="175.3">3</text>
<text x="10.4" y="185.9">D</text>
<text x="59.4" y="182.3" transform="rotate(-90 59.4 182.3)">2</text>
<text x="285.4" y="185.9">D</text>
<text x="35" y="199.9">1</text>
<text x="85" y="199.9">2</text>
<text x="135" y="199.9">3</text>
<text x="185" y="199.9">4</text>
<text x="235" y="199.9">5</text>
<text x="285" y="199.9">6</text>
</g>
<g font-size="1.8" fill="#008484">
<text x="24.4" y="34">C24</text>
<text x="81.6" y="34">C68</text>
<text x="105.6" y="34">C23</text>
<text x="162.9" y="34">C67</text>
<text x="243.1" y="31.3" transform="rotate(-90 243.1 31.3)">DNP</text>
<text x="246.9" y="31" transform="rotate(-90 246.9 31)">L30</text>
<text x="260.9" y="31.3" transform="rotate(-90 260.9 31.3)">DNP</text>
<text x="264.7" y="31" transform="rotate(-90 264.7 31)">L31</text>
<text x="24.5" y="39.1">100p</text>
<text x="29" y="41.6">L19</text>
<text x="44.2" y="41.6">L22</text>
<text x="59.4" y="41.6">L25</text>
<text x="74.7" y="41.6">L28</text>
<text x="80.7" y="39.1">100p</text>
<text x="105.8" y="39.1">100p</text>
<text x="110.2" y="41.6">L18</text>
<text x="125.5" y="41.6">L21</text>
<text x="140.7" y="41.6">L24</text>
<text x="156" y="41.6">L27</text>
<text x="162" y="39.1">100p</text>
<text x="200.4" y="40.3">RF1</text>
<text x="207.6" y="39.5" transform="rotate(-90 207.6 39.5)">GND</text>
<text x="214" y="39.5" transform="rotate(-90 214 39.5)">GND</text>
<text x="221.6" y="39.2" transform="rotate(-90 221.6 39.2)">ANT</text>
<text x="228" y="39.5" transform="rotate(-90 228 39.5)">GND</text>
<text x="230.6" y="40.3">RF4</text>
<text x="250.7" y="37.9" transform="rotate(-90 250.7 37.9)">100p</text>
<text x="255.8" y="38.1" transform="rotate(-90 255.8 38.1)">C77</text>
<text x="28.9" y="45.4">47n</text>
<text x="44.2" y="45.4">75n</text>
<text x="59.4" y="45.4">75n</text>
<text x="74.7" y="45.4">47n</text>
<text x="110.2" y="45.4">24n</text>
<text x="125.5" y="45.4">33n</text>
<text x="140.7" y="45.4">33n</text>
<text x="155.9" y="45.4">24n</text>
<text x="200.4" y="46.6">RF2</text>
<text x="230.6" y="46.6">RF3</text>
<text x="33.4" y="50.5">C56</text>
<text x="48.6" y="50.5">C60</text>
<text x="63.8" y="50.5">C63</text>
<text x="114.6" y="50.5">C53</text>
<text x="129.9" y="50.5">C59</text>
<text x="145.1" y="50.5">C62</text>
<text x="200.4" y="53">VDD</text>
<text x="230" y="53">GND</text>
<text x="33.5" y="55.6">14p</text>
<text x="48.7" y="55.6">15p</text>
<text x="64" y="55.6">14p</text>
<text x="115.9" y="55.6">7p</text>
<text x="129.5" y="55.6">8.2p</text>
<text x="146.4" y="55.6">7p</text>
<text x="192.3" y="57">C31</text>
<text x="211.5" y="56.4" transform="rotate(-90 211.5 56.4)">EN</text>
<text x="217.8" y="56.4" transform="rotate(-90 217.8 56.4)">V1</text>
<text x="224.2" y="56.4" transform="rotate(-90 224.2 56.4)">V2</text>
<text x="192.3" y="62.1">0u1</text>
<text x="256.2" y="64.5" transform="rotate(-90 256.2 64.5)">C19</text>
<text x="261.2" y="64.4" transform="rotate(-90 261.2 64.4)">100p</text>
<text x="273.4" y="63.2">J1</text>
<text x="273.2" y="69.5">SMA_EDGE</text>
<text x="250.7" y="77" transform="rotate(-90 250.7 77)">DNP</text>
<text x="254.5" y="76.7" transform="rotate(-90 254.5 76.7)">L32</text>
<text x="260.3" y="77.5" transform="rotate(-90 260.3 77.5)">R9</text>
<text x="260.8" y="73.3" transform="rotate(-90 260.8 73.3)">10k</text>
<text x="105.6" y="83.5">C25</text>
<text x="169.1" y="83.5">C70</text>
<text x="105.8" y="88.6">100p</text>
<text x="169.3" y="88.6">100p</text>
<text x="110.2" y="94.9">82n</text>
<text x="110.2" y="91.1">L20</text>
<text x="125" y="94.9">120n</text>
<text x="125.5" y="91.1">L23</text>
<text x="140.2" y="94.9">120n</text>
<text x="140.7" y="91.1">L26</text>
<text x="155.9" y="94.9">82n</text>
<text x="156" y="91.1">L29</text>
<text x="187.2" y="93" transform="rotate(-90 187.2 93)">49.9</text>
<text x="193" y="91.5" transform="rotate(-90 193 91.5)">R5</text>
<text x="114.6" y="100">C58</text>
<text x="129.9" y="100">C61</text>
<text x="145.1" y="100">C66</text>
<text x="200.4" y="98.7">RF1</text>
<text x="207.6" y="97.9" transform="rotate(-90 207.6 97.9)">GND</text>
<text x="214" y="97.9" transform="rotate(-90 214 97.9)">GND</text>
<text x="221.6" y="97.6" transform="rotate(-90 221.6 97.6)">ANT</text>
<text x="228" y="97.9" transform="rotate(-90 228 97.9)">GND</text>
<text x="230.6" y="98.7">RF4</text>
<text x="114.8" y="105.1">20p</text>
<text x="130" y="105.1">24p</text>
<text x="145.3" y="105.1">20p</text>
<text x="200.4" y="105">RF2</text>
<text x="230.6" y="105">RF3</text>
<text x="200.4" y="111.4">VDD</text>
<text x="230" y="111.4">GND</text>
<text x="192.3" y="115.4">C35</text>
<text x="211.5" y="114.8" transform="rotate(-90 211.5 114.8)">EN</text>
<text x="217.8" y="114.8" transform="rotate(-90 217.8 114.8)">V1</text>
<text x="224.2" y="114.8" transform="rotate(-90 224.2 114.8)">V2</text>
<text x="54.9" y="124.1">L9</text>
<text x="72.6" y="124.1">L1</text>
<text x="90.4" y="124.1">L4</text>
<text x="108.2" y="124.1">L5</text>
<text x="126" y="124.1">L7</text>
<text x="143.3" y="124.1">L11</text>
<text x="192.3" y="120.5">0u1</text>
<text x="54.1" y="128">6.2n</text>
<text x="71.9" y="128">5.6n</text>
<text x="89.7" y="128">3.9n</text>
<text x="108.2" y="128">3n</text>
<text x="126" y="128">2n</text>
<text x="142.4" y="128">0ohm</text>
<text x="191.8" y="132" transform="rotate(-90 191.8 132)">L301</text>
<text x="249.4" y="130.3">0u1</text>
<text x="274.5" y="130.5">C76</text>
<text x="48.5" y="133">C49</text>
<text x="66.3" y="133">C26</text>
<text x="84" y="133">C27</text>
<text x="101.8" y="133">C32</text>
<text x="119.6" y="133">C33</text>
<text x="137.4" y="133">C44</text>
<text x="221.7" y="134.6" transform="rotate(-90 221.7 134.6)">C74</text>
<text x="226.8" y="134.6" transform="rotate(-90 226.8 134.6)">0u1</text>
<text x="249.3" y="135.4">C75</text>
<text x="257.9" y="137.4">R8</text>
<text x="274.6" y="135.6">0u1</text>
<text x="48.6" y="138.1">2.2p</text>
<text x="66.2" y="138.1">7p</text>
<text x="84" y="138.1">8p</text>
<text x="101.9" y="138.1">14p</text>
<text x="119.6" y="138.1">24p</text>
<text x="137.4" y="138.1">47p</text>
<text x="191.8" y="142.4" transform="rotate(-90 191.8 142.4)">DNP</text>
<text x="237.9" y="142.5">L3</text>
<text x="245.8" y="142.5">220n</text>
<text x="258.1" y="143.3">1.8</text>
<text x="211.8" y="149.5">RFin</text>
<text x="217.8" y="148.5" transform="rotate(-90 217.8 148.5)">VCC</text>
<text x="222.5" y="149.5">RFout</text>
<text x="184.7" y="153.9" transform="rotate(-90 184.7 153.9)">DNP</text>
<text x="189.8" y="154.7" transform="rotate(-90 189.8 154.7)">C301</text>
<text x="197.4" y="154.5" transform="rotate(-90 197.4 154.5)">100p</text>
<text x="202.5" y="153.6" transform="rotate(-90 202.5 153.6)">C71</text>
<text x="214" y="155.4" transform="rotate(-90 214 155.4)">PWDN</text>
<text x="246.9" y="154.5" transform="rotate(-90 246.9 154.5)">100p</text>
<text x="252" y="153.6" transform="rotate(-90 252 153.6)">C73</text>
<text x="76.6" y="161.5">100n</text>
<text x="79.1" y="158.4">C30</text>
<text x="85.4" y="158.4">C37</text>
<text x="91.8" y="158.4">C51</text>
<text x="260.9" y="159.6" transform="rotate(-90 260.9 159.6)">DNP</text>
<text x="264.7" y="159.3" transform="rotate(-90 264.7 159.3)">L33</text>
<text x="80.3" y="163.5">1n</text>
<text x="85.6" y="163.5">0u1</text>
<text x="93" y="163.5">1u</text>
<text x="76.4" y="171.7">L15</text>
<text x="79.8" y="173.7">L16</text>
<text x="95" y="173.7">L17</text>
<text x="110.7" y="173.7">L6</text>
<text x="126" y="173.7">L8</text>
<text x="140.7" y="173.7">L10</text>
<text x="156" y="173.7">L12</text>
<text x="167.9" y="173.5">C48</text>
<text x="168" y="168.4">100p</text>
<text x="53.1" y="176.1">RFin</text>
<text x="60.3" y="178.3" transform="rotate(-90 60.3 178.3)">GND</text>
<text x="61.2" y="176.1">RFout</text>
<text x="80.2" y="177.5">2n</text>
<text x="94.7" y="177.5">3.3n</text>
<text x="110" y="177.5">3.6n</text>
<text x="125.2" y="177.5">3.9n</text>
<text x="140.5" y="177.5">5.6n</text>
<text x="155.7" y="177.5">6.2n</text>
<text x="84.2" y="182.6">C69</text>
<text x="99.4" y="182.6">C72</text>
<text x="114.6" y="182.6">C34</text>
<text x="129.9" y="182.6">C38</text>
<text x="145.1" y="182.6">C45</text>
<text x="160.4" y="182.6">C46</text>
<text x="84.3" y="187.6">15p</text>
<text x="99.5" y="187.6">14p</text>
<text x="114.8" y="187.6">11p</text>
<text x="131.1" y="187.6">7p</text>
<text x="144.7" y="187.6">5.1p</text>
<text x="160" y="187.6">2.2p</text>
</g>
<g font-size="1.4" fill="#840000">
<text x="190.2" y="56.5" transform="rotate(-90 190.2 56.5)">1</text>
<text x="190.2" y="61.6" transform="rotate(-90 190.2 61.6)">2</text>
<text x="254.9" y="66">1</text>
<text x="260" y="66">2</text>
<text x="262.6" y="70.5" transform="rotate(-90 262.6 70.5)">1</text>
<text x="266.8" y="66">SIG</text>
<text x="270.2" y="71.1">GND</text>
<text x="270.2" y="76.2">GND</text>
<text x="270.2" y="73.7">GND</text>
<text x="262.6" y="78.1" transform="rotate(-90 262.6 78.1)">2</text>
<text x="270.2" y="78.7">GND</text>
<text x="189" y="89.5" transform="rotate(-90 189 89.5)">1</text>
<text x="189" y="97.1" transform="rotate(-90 189 97.1)">2</text>
<text x="190.2" y="114.9" transform="rotate(-90 190.2 114.9)">1</text>
<text x="190.2" y="120" transform="rotate(-90 190.2 120)">2</text>
<text x="192.8" y="130.2" transform="rotate(-90 192.8 130.2)">1</text>
<text x="192.8" y="142.9" transform="rotate(-90 192.8 142.9)">2</text>
<text x="237.1" y="139.7">1</text>
<text x="249.8" y="139.7">2</text>
<text x="257.4" y="139.7">1</text>
<text x="265" y="139.7">2</text>
<text x="73.4" y="159.4" transform="rotate(-90 73.4 159.4)">2</text>
<text x="215.6" y="158.1" transform="rotate(-90 215.6 158.1)">9</text>
<text x="216.9" y="157.8" transform="rotate(-90 216.9 157.8)">8</text>
<text x="218.2" y="157.5" transform="rotate(-90 218.2 157.5)">3</text>
<text x="219.5" y="157.1" transform="rotate(-90 219.5 157.1)">6</text>
<text x="220.7" y="156.8" transform="rotate(-90 220.7 156.8)">4</text>
<text x="73.4" y="172.1" transform="rotate(-90 73.4 172.1)">1</text>
</g>
<g font-size="1.4" fill="#008484">
<text x="191" y="59.2" transform="rotate(-90 191 59.2)">1</text>
<text x="191" y="58.9" transform="rotate(-90 191 58.9)">2</text>
<text x="257.3" y="66.8">21</text>
<text x="263.4" y="75.4" transform="rotate(-90 263.4 75.4)">2</text>
<text x="263.4" y="73.2" transform="rotate(-90 263.4 73.2)">1</text>
<text x="189.7" y="94.5" transform="rotate(-90 189.7 94.5)">2</text>
<text x="189.7" y="92.2" transform="rotate(-90 189.7 92.2)">1</text>
<text x="191" y="117.6" transform="rotate(-90 191 117.6)">12</text>
<text x="193.5" y="132.9" transform="rotate(-90 193.5 132.9)">1</text>
<text x="193.5" y="140.2" transform="rotate(-90 193.5 140.2)">2</text>
<text x="239.8" y="140.5">1</text>
<text x="247.1" y="140.5">2</text>
<text x="260.1" y="140.5">1</text>
<text x="262.4" y="140.5">2</text>
<text x="216.4" y="154.2" transform="rotate(-90 216.4 154.2)">GND</text>
<text x="217.7" y="153.5" transform="rotate(-90 217.7 153.5)">GND</text>
<text x="218.9" y="152.9" transform="rotate(-90 218.9 152.9)">GND</text>
<text x="220.2" y="152.3" transform="rotate(-90 220.2 152.3)">GND</text>
<text x="221.5" y="151.7" transform="rotate(-90 221.5 151.7)">GND</text>
<text x="74.2" y="162.1" transform="rotate(-90 74.2 162.1)">2</text>
<text x="74.2" y="169.4" transform="rotate(-90 74.2 169.4)">1</text>
</g>
<g font-size="1.1" fill="#008484">
<text x="185.7" y="49.2">+5V</text>
<text x="201" y="61.9">+5V</text>
<text x="185.7" y="107.6">+5V</text>
<text x="203.5" y="124.1">+5V</text>
<text x="268.2" y="122.6">VTX</text>
<text x="216.2" y="131.5">VTX</text>
<text x="66.3" y="149.3">VTX</text>
</g>
</svg>
